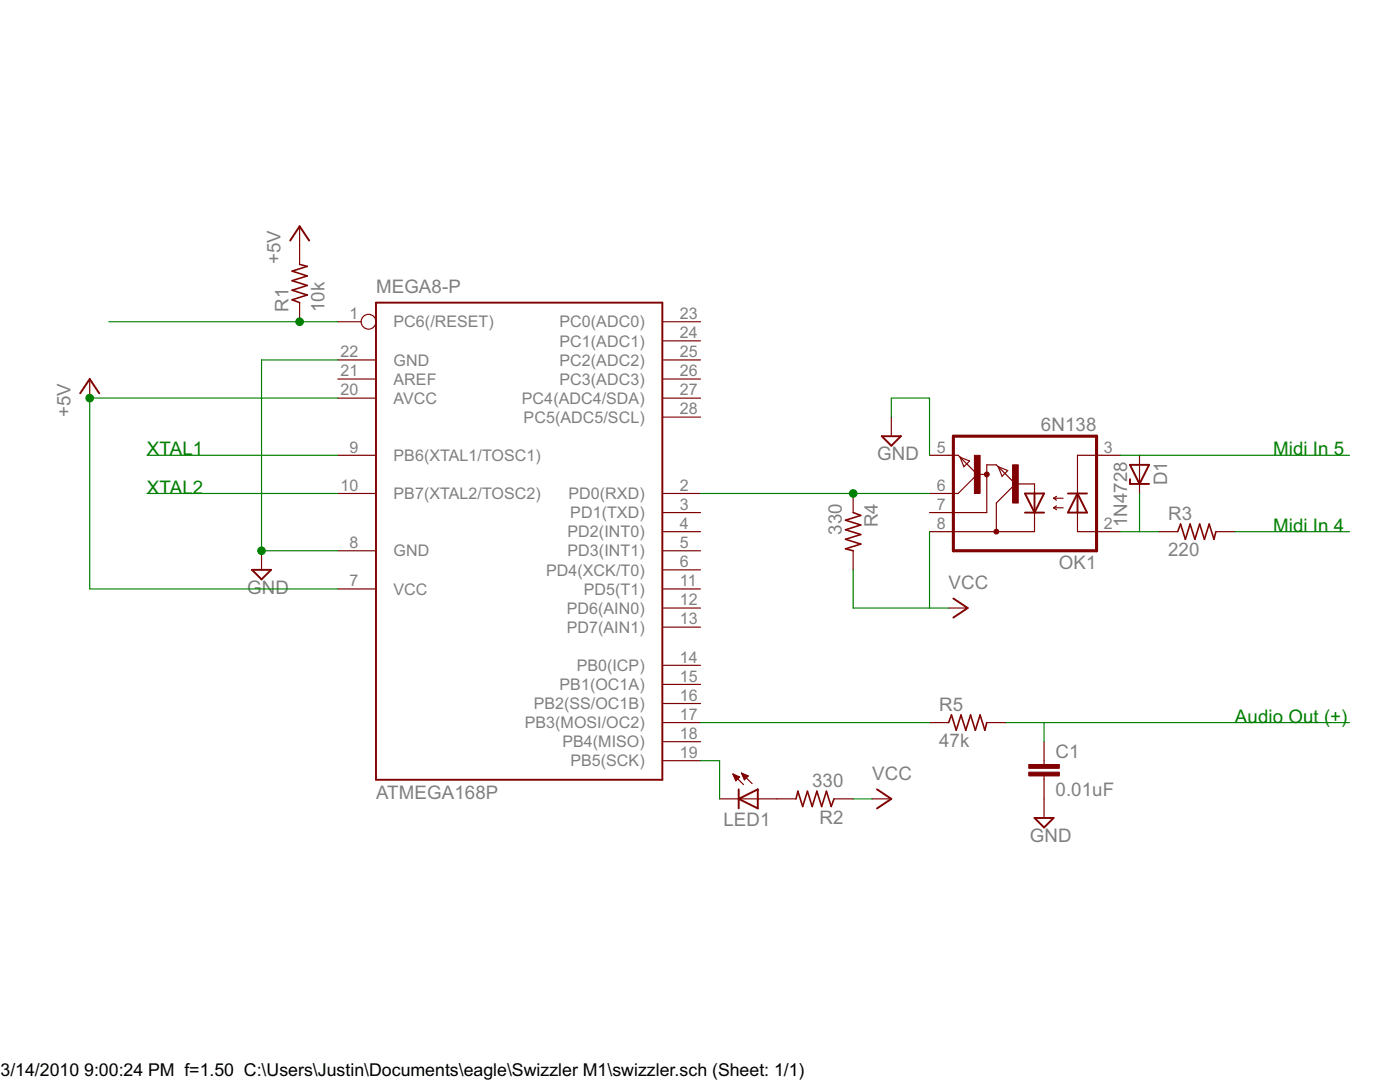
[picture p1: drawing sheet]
<svg xmlns="http://www.w3.org/2000/svg" width="279mm" height="216mm" viewBox="0 0 279 216" stroke-linecap="round" stroke-linejoin="round" font-family="sans-serif">
<g fill="#800000" stroke="#800000" stroke-width=".38">
<path d="M75 60.4h57.2z"/>
<path d="M132.2 60.4v95.2z"/>
<path d="M75 155.6h57.2z"/>
<path d="M75 60.4v95.2z"/>
<path d="M50.3 113.7h3.8z"/>
<path d="M54.1 113.7l-1.9 1.9z"/>
<path d="M50.3 113.7l1.9 1.9z"/>
<path d="M17.9 75.6l1.9 2.9z"/>
<path d="M17.9 75.6l-1.9 2.9z"/>
<path d="M59.8 45.1l1.9 2.9z"/>
<path d="M59.8 45.1l-1.9 2.9z"/>
<path d="M147.4 159.4l3.8 1.9z"/>
<path d="M147.4 159.4l3.8-1.9z"/>
<path d="M147.4 159.4v1.9z"/>
<path d="M147.4 157.5v1.9z"/>
<path d="M151.2 159.4v1.9z"/>
<path d="M151.2 157.5v1.9z"/>
<path d="M175 161.3l2.9-1.9z"/>
<path d="M175 157.5l2.9 1.9z"/>
<path d="M215 98.5l-1.9 3.8z"/>
<path d="M215 98.5l1.9 3.8z"/>
<path d="M213.1 98.5h1.9z"/>
<path d="M215 98.5h1.9z"/>
<path d="M213.1 102.3h1.9z"/>
<path d="M215 98.5v3.8z"/>
<path d="M215 102.3h1.9z"/>
<path d="M208.4 98.5l-1.9 3.8z"/>
<path d="M204.6 98.5l1.9 3.8z"/>
<path d="M206.5 102.3h1.9z"/>
<path d="M204.6 102.3h1.9z"/>
<path d="M206.5 98.5h1.9z"/>
<path d="M204.6 98.5h1.9z"/>
<path d="M206.5 98.5v3.8z"/>
<path d="M225.5 92.8l1.9 3.8z"/>
<path d="M229.3 92.8l-1.9 3.8z"/>
<path d="M227.4 96.6h1.9z"/>
<path d="M225.5 92.8h3.8z"/>
<path d="M225.5 96.6h1.9z"/>
<path d="M225.5 95.6v1z"/>
<path d="M190.3 123.2l2.8-1.9z"/>
<path d="M190.3 119.4l2.8 1.9z"/>
<path d="M176 87h3.8z"/>
<path d="M179.8 87l-1.9 1.9z"/>
<path d="M176 87l1.9 1.9z"/>
<path d="M206.5 163.2h3.8z"/>
<path d="M210.3 163.2l-1.9 1.9z"/>
<path d="M206.5 163.2l1.9 1.9z"/>
</g>
<g fill="#800000" stroke="#800000" stroke-width=".23">
<path d="M132.2 151.8h7.6z"/>
<path d="M67.4 98.5h7.6z"/>
<path d="M67.4 90.8h7.6z"/>
<path d="M67.4 109.9h7.6z"/>
<path d="M67.4 117.5h7.6z"/>
<path d="M67.4 71.8h7.6z"/>
<path d="M67.4 75.6h7.6z"/>
<path d="M67.4 79.4h7.6z"/>
<path d="M132.2 148h7.6z"/>
<path d="M132.2 144.2h7.6z"/>
<path d="M132.2 140.4h7.6z"/>
<path d="M132.2 136.6h7.6z"/>
<path d="M132.2 132.8h7.6z"/>
<path d="M132.2 125.1h7.6z"/>
<path d="M132.2 121.3h7.6z"/>
<path d="M132.2 117.5h7.6z"/>
<path d="M132.2 113.7h7.6z"/>
<path d="M132.2 109.9h7.6z"/>
<path d="M132.2 106.1h7.6z"/>
<path d="M132.2 102.3h7.6z"/>
<path d="M132.2 98.5h7.6z"/>
<path d="M132.2 83.2h7.6z"/>
<path d="M132.2 79.4h7.6z"/>
<path d="M132.2 75.6h7.6z"/>
<path d="M132.2 71.8h7.6z"/>
<path d="M132.2 68h7.6z"/>
<path d="M132.2 64.2h7.6z"/>
<path d="M67.4 64.2h4.7z"/>
<path d="M52.2 109.9v3.8z"/>
<path d="M17.9 75.6v3.8z"/>
<path d="M59.8 49v3.8z"/>
<path d="M59.8 60.4v3.8z"/>
<path d="M59.8 45.1v3.9z"/>
<path d="M143.6 159.4h3.8z"/>
<path d="M151.2 159.4h3.8z"/>
<path d="M147.4 159.4h3.8z"/>
<path d="M148 154.3l2.1 2.1z"/>
<path d="M146.3 154.5l2.1 2z"/>
<path d="M148 154.3l1.3 .5z"/>
<path d="M149.3 154.8l-.7 .8z"/>
<path d="M148 154.3l.6 1.3z"/>
<path d="M148.5 155.4h.3z"/>
<path d="M148.4 155.2h.6z"/>
<path d="M148.3 155h.9z"/>
<path d="M148.2 154.8h1z"/>
<path d="M148.1 154.6h.6z"/>
<path d="M148 154.4h.2z"/>
<path d="M146.3 154.5l1.3 .5z"/>
<path d="M147.6 155l-.7 .8z"/>
<path d="M146.3 154.5l.6 1.3z"/>
<path d="M146.7 155.6h.4z"/>
<path d="M146.7 155.4h.6z"/>
<path d="M146.6 155.2h.9z"/>
<path d="M146.5 155h.9z"/>
<path d="M146.4 154.8h.6z"/>
<path d="M146.3 154.6h.2z"/>
<path d="M155 159.4h3.9z"/>
<path d="M166.5 159.4h3.8z"/>
<path d="M174.1 159.4h3.8z"/>
<path d="M219.8 106.1h3.8z"/>
<path d="M219.8 90.8h3.8z"/>
<path d="M185.5 102.3h3.8z"/>
<path d="M185.5 106.1h3.8z"/>
<path d="M185.5 90.8h3.8z"/>
<path d="M185.5 98.5h3.8z"/>
<path d="M198.8 100.4v5.7z"/>
<path d="M195 94.7h1.9z"/>
<path d="M196.9 94.7v7.6z"/>
<path d="M210.3 101.3h1.9z"/>
<path d="M210.3 101.3l.5 .4z"/>
<path d="M210.3 101.3l.5-.4z"/>
<path d="M210.3 99.4h1.9z"/>
<path d="M210.3 99.4l.5 .4z"/>
<path d="M210.3 99.4l.5-.4z"/>
<path d="M206.5 96.6v1.9z"/>
<path d="M198.8 106.1h7.7z"/>
<path d="M206.5 102.3v3.8z"/>
<path d="M202.6 96.6h3.9z"/>
<path d="M196.9 92.8v1.9z"/>
<path d="M215 102.3v3.8z"/>
<path d="M189.3 102.3h7.6z"/>
<path d="M189.3 106.1h9.5z"/>
<path d="M215 106.1h4.8z"/>
<path d="M215 90.8h4.8z"/>
<path d="M215 90.8v7.7z"/>
<path d="M198.8 100.4l3.8-3.8z"/>
<path d="M199.2 93.1l3.4 3.5z"/>
<path d="M196.9 92.8h1.9z"/>
<path d="M199.2 93.1l.8 1.9z"/>
<path d="M198.8 92.8l.4 .3z"/>
<path d="M199.2 93.1l1.9 .8z"/>
<path d="M201.1 93.9l-1.1 1.1z"/>
<path d="M191.2 98.5l3.8-3.8z"/>
<path d="M191.6 91.2l3.4 3.5z"/>
<path d="M189.3 90.8h1.9z"/>
<path d="M189.3 98.5h1.9z"/>
<path d="M191.6 91.2l.8 1.9z"/>
<path d="M191.2 90.8l.4 .4z"/>
<path d="M191.6 91.2l1.9 .8z"/>
<path d="M193.5 92l-1.1 1.1z"/>
<path d="M227.4 90.8v3.9z"/>
<path d="M227.4 94.7v3.8z"/>
<path d="M242.7 106.1h3.8z"/>
<path d="M231.2 106.1h3.8z"/>
<path d="M170.3 109.9v3.8z"/>
<path d="M170.3 98.5v3.8z"/>
<path d="M189.3 121.3h3.8z"/>
<path d="M177.9 83.2v3.8z"/>
<path d="M196.9 144.2h3.8z"/>
<path d="M185.5 144.2h3.8z"/>
<path d="M208.4 148v3.8z"/>
<path d="M208.4 155.6v3.8z"/>
<path d="M208.4 154.8v.8z"/>
<path d="M208.4 151.8v.7z"/>
<path d="M208.4 159.4v3.8z"/>
</g>
<circle cx="73.6" cy="64.2" r="1.48" fill="none" stroke="#800000" stroke-width=".23"/>
<g fill="#800000" stroke="#800000" stroke-width=".32">
<path d="M58.3 59.8l1.5 .6z"/>
<path d="M58.3 59.8l3-.9z"/>
<path d="M58.3 57.9l3 1z"/>
<path d="M58.3 57.9l3-.9z"/>
<path d="M58.3 56l3 1z"/>
<path d="M58.3 56l3-.9z"/>
<path d="M58.3 54.1l3 1z"/>
<path d="M58.3 54.1l3-1z"/>
<path d="M59.8 52.8l1.5 .3z"/>
<path d="M166.5 159.4l-.6 1.5z"/>
<path d="M164.9 157.9l1 3z"/>
<path d="M164.9 157.9l-.9 3z"/>
<path d="M163 157.9l1 3z"/>
<path d="M163 157.9l-.9 3z"/>
<path d="M161.1 157.9l1 3z"/>
<path d="M161.1 157.9l-.9 3z"/>
<path d="M159.2 157.9l1 3z"/>
<path d="M159.2 157.9l-.3 1.5z"/>
<path d="M235.6 104.6l-.6 1.5z"/>
<path d="M235.6 104.6l1 3z"/>
<path d="M237.5 104.6l-.9 3z"/>
<path d="M237.5 104.6l1 3z"/>
<path d="M239.4 104.6l-.9 3z"/>
<path d="M239.4 104.6l1 3z"/>
<path d="M241.3 104.6l-.9 3z"/>
<path d="M241.3 104.6l1 3z"/>
<path d="M242.7 106.1l-.4 1.5z"/>
<path d="M170.3 102.3l1.5 .5z"/>
<path d="M168.7 103.8l3.1-1z"/>
<path d="M168.7 103.8l3.1 1z"/>
<path d="M168.7 105.7l3.1-.9z"/>
<path d="M168.7 105.7l3.1 1z"/>
<path d="M168.7 107.6l3.1-.9z"/>
<path d="M168.7 107.6l3.1 1z"/>
<path d="M168.7 109.5l3.1-.9z"/>
<path d="M168.7 109.5l1.6 .4z"/>
<path d="M189.9 142.7l-.6 1.5z"/>
<path d="M189.9 142.7l.9 3z"/>
<path d="M191.8 142.7l-1 3z"/>
<path d="M191.8 142.7l.9 3z"/>
<path d="M193.7 142.7l-1 3z"/>
<path d="M193.7 142.7l.9 3z"/>
<path d="M195.6 142.7l-1 3z"/>
<path d="M195.6 142.7l1 3z"/>
<path d="M196.9 144.2l-.3 1.5z"/>
</g>
<g fill="#800000" stroke="#800000" stroke-width=".61">
<path d="M190.3 109.9h28.5z"/>
<path d="M190.3 87h28.5z"/>
<path d="M218.8 87v22.9z"/>
<path d="M190.3 87v22.9z"/>
</g>
<g fill="#800000" stroke="#800000" stroke-width=".2">
<circle cx="198.8" cy="106.1" r=".49"/>
<circle cx="196.9" cy="94.7" r=".49"/>
</g>
<g fill="#800000" stroke="#800000" stroke-width=".2">
<path d="M202.1 92.8h1.1v7.6h-1.1z"/>
<path d="M194.5 90.8h1.1v7.7h-1.1z"/>
<path d="M205.3 152.5h6.1v.8h-6.1z"/>
<path d="M205.3 154.1h6.1v.7h-6.1z"/>
</g>
<g fill="#008000" stroke="#008000" stroke-width=".23">
<path d="M52.2 109.9h15.2z"/>
<path d="M52.2 71.8h15.2z"/>
<path d="M52.2 71.8v38.1z"/>
<path d="M185.5 79.4v11.4z"/>
<path d="M177.9 79.4h7.6z"/>
<path d="M177.9 79.4v3.8z"/>
<path d="M17.9 79.4h49.5z"/>
<path d="M17.9 117.5h49.5z"/>
<path d="M17.9 79.4v38.1z"/>
<path d="M21.7 64.2h38.1z"/>
<path d="M59.8 64.2h7.6z"/>
<path d="M29.3 90.8h38.1z"/>
<path d="M29.3 98.5h38.1z"/>
<path d="M170.3 159.4h3.8z"/>
<path d="M185.5 121.3h3.8z"/>
<path d="M185.5 106.1v15.2z"/>
<path d="M170.3 121.3h15.2z"/>
<path d="M170.3 113.7v7.6z"/>
<path d="M223.6 106.1h3.8z"/>
<path d="M227.4 98.5v7.6z"/>
<path d="M227.4 106.1h3.8z"/>
<path d="M223.6 90.8h3.8z"/>
<path d="M227.4 90.8h41.9z"/>
<path d="M246.5 106.1h22.8z"/>
<path d="M139.8 98.5h30.5z"/>
<path d="M170.3 98.5h15.2z"/>
<path d="M139.8 144.2h45.7z"/>
<path d="M200.7 144.2h7.7z"/>
<path d="M208.4 144.2h60.9z"/>
<path d="M208.4 144.2v3.8z"/>
<path d="M139.8 151.8h3.8z"/>
<path d="M143.6 151.8v7.6z"/>
</g>
<g fill="#008000" stroke="#008000" stroke-width=".2">
<circle cx="52.2" cy="109.9" r=".76"/>
<circle cx="17.9" cy="79.4" r=".76"/>
<circle cx="59.8" cy="64.2" r=".76"/>
<circle cx="170.3" cy="98.5" r=".76"/>
</g>
<g font-size="4.2" fill="#808080">
<text x="56" y="52.8" transform="rotate(-90 56 52.8)">+5V</text>
<text x="75" y="58.5">MEGA8-P</text>
<text x="57.6" y="62.3" transform="rotate(-90 57.6 62.3)">R1</text>
<text x="64.8" y="62.3" transform="rotate(-90 64.8 62.3)">10k</text>
<text x="14.1" y="83.2" transform="rotate(-90 14.1 83.2)">+5V</text>
<text x="207.7" y="85.9">6N138</text>
<text x="175" y="91.8">GND</text>
<text x="232.9" y="96.8" transform="rotate(-90 232.9 96.8)">D1</text>
<text x="168" y="106.7" transform="rotate(-90 168 106.7)">330</text>
<text x="175.2" y="105.2" transform="rotate(-90 175.2 105.2)">R4</text>
<text x="224.9" y="105.2" transform="rotate(-90 224.9 105.2)">1N4728</text>
<text x="233.1" y="103.8">R3</text>
<text x="211.3" y="113.5">OK1</text>
<text x="233.1" y="111">220</text>
<text x="49.3" y="118.5">GND</text>
<text x="189.3" y="117.5">VCC</text>
<text x="187.4" y="141.9">R5</text>
<text x="187.4" y="149.1">47k</text>
<text x="174.1" y="155.6">VCC</text>
<text x="210.7" y="151.2">C1</text>
<text x="75" y="159.4">ATMEGA168P</text>
<text x="162.1" y="157.1">330</text>
<text x="210.7" y="158.8">0.01uF</text>
<text x="144.4" y="164.7">LED1</text>
<text x="163.5" y="164.3">R2</text>
<text x="205.5" y="168">GND</text>
</g>
<g font-size="4.2" fill="#008000">
<text x="29.3" y="90.9">XTAL1</text>
<text x="254.1" y="90.9">Midi In 5</text>
<text x="29.3" y="98.5">XTAL2</text>
<text x="254.1" y="106.1">Midi In 4</text>
<text x="246.5" y="144.2">Audio Out (+)</text>
</g>
<g font-size="4">
<text x=".1" y="214.8">3/14/2010</text>
<text x="16.8" y="214.8">9:00:24 PM f=1.50 C:\Users\Justin\Documents\eagle\Swizzler M1\swizzler.sch (Sheet: 1/1)</text>
</g>
<g font-size="3.6" fill="#808080">
<text x="69.7" y="63.7">1</text>
<text x="78.5" y="65.3">PC6(/RESET)</text>
<text x="111.7" y="65.3">PC0(ADC0)</text>
<text x="135.7" y="63.7">23</text>
<text x="67.9" y="71.3">22</text>
<text x="111.7" y="69.1">PC1(ADC1)</text>
<text x="135.7" y="71.3">25</text>
<text x="135.7" y="67.5">24</text>
<text x="67.9" y="75.1">21</text>
<text x="78.5" y="73">GND</text>
<text x="78.5" y="76.8">AREF</text>
<text x="111.7" y="76.8">PC3(ADC3)</text>
<text x="111.7" y="73">PC2(ADC2)</text>
<text x="135.7" y="75.1">26</text>
<text x="67.9" y="78.9">20</text>
<text x="78.5" y="80.6">AVCC</text>
<text x="104.2" y="80.6">PC4(ADC4/SDA)</text>
<text x="135.7" y="82.7">28</text>
<text x="135.7" y="78.9">27</text>
<text x="104.5" y="84.4">PC5(ADC5/SCL)</text>
<text x="69.7" y="90.3">9</text>
<text x="78.5" y="92">PB6(XTAL1/TOSC1)</text>
<text x="187" y="90.3">5</text>
<text x="220.3" y="90.3">3</text>
<text x="67.9" y="97.9">10</text>
<text x="78.5" y="99.6">PB7(XTAL2/TOSC2)</text>
<text x="113.5" y="99.6">PD0(RXD)</text>
<text x="135.7" y="101.7">3</text>
<text x="135.7" y="97.9">2</text>
<text x="187" y="101.7">7</text>
<text x="187" y="97.9">6</text>
<text x="113.3" y="107.2">PD2(INT0)</text>
<text x="113.8" y="103.4">PD1(TXD)</text>
<text x="135.7" y="105.6">4</text>
<text x="187" y="105.6">8</text>
<text x="220.3" y="105.6">2</text>
<text x="69.7" y="109.4">8</text>
<text x="78.5" y="111">GND</text>
<text x="113.3" y="111">PD3(INT1)</text>
<text x="135.7" y="113.2">6</text>
<text x="135.7" y="109.4">5</text>
<text x="69.7" y="117">7</text>
<text x="78.5" y="118.7">VCC</text>
<text x="109" y="114.9">PD4(XCK/T0)</text>
<text x="116.5" y="118.7">PD5(T1)</text>
<text x="135.7" y="117">11</text>
<text x="113.1" y="122.5">PD6(AIN0)</text>
<text x="135.7" y="124.6">13</text>
<text x="135.7" y="120.8">12</text>
<text x="113.1" y="126.3">PD7(AIN1)</text>
<text x="111.7" y="137.7">PB1(OC1A)</text>
<text x="115.1" y="133.9">PB0(ICP)</text>
<text x="135.7" y="136">15</text>
<text x="135.7" y="132.2">14</text>
<text x="106.5" y="141.5">PB2(SS/OC1B)</text>
<text x="135.7" y="143.6">17</text>
<text x="135.7" y="139.8">16</text>
<text x="104.7" y="145.3">PB3(MOSI/OC2)</text>
<text x="112.2" y="149.1">PB4(MISO)</text>
<text x="135.7" y="147.5">18</text>
<text x="113.8" y="152.9">PB5(SCK)</text>
<text x="135.7" y="151.3">19</text>
</g>
</svg>
